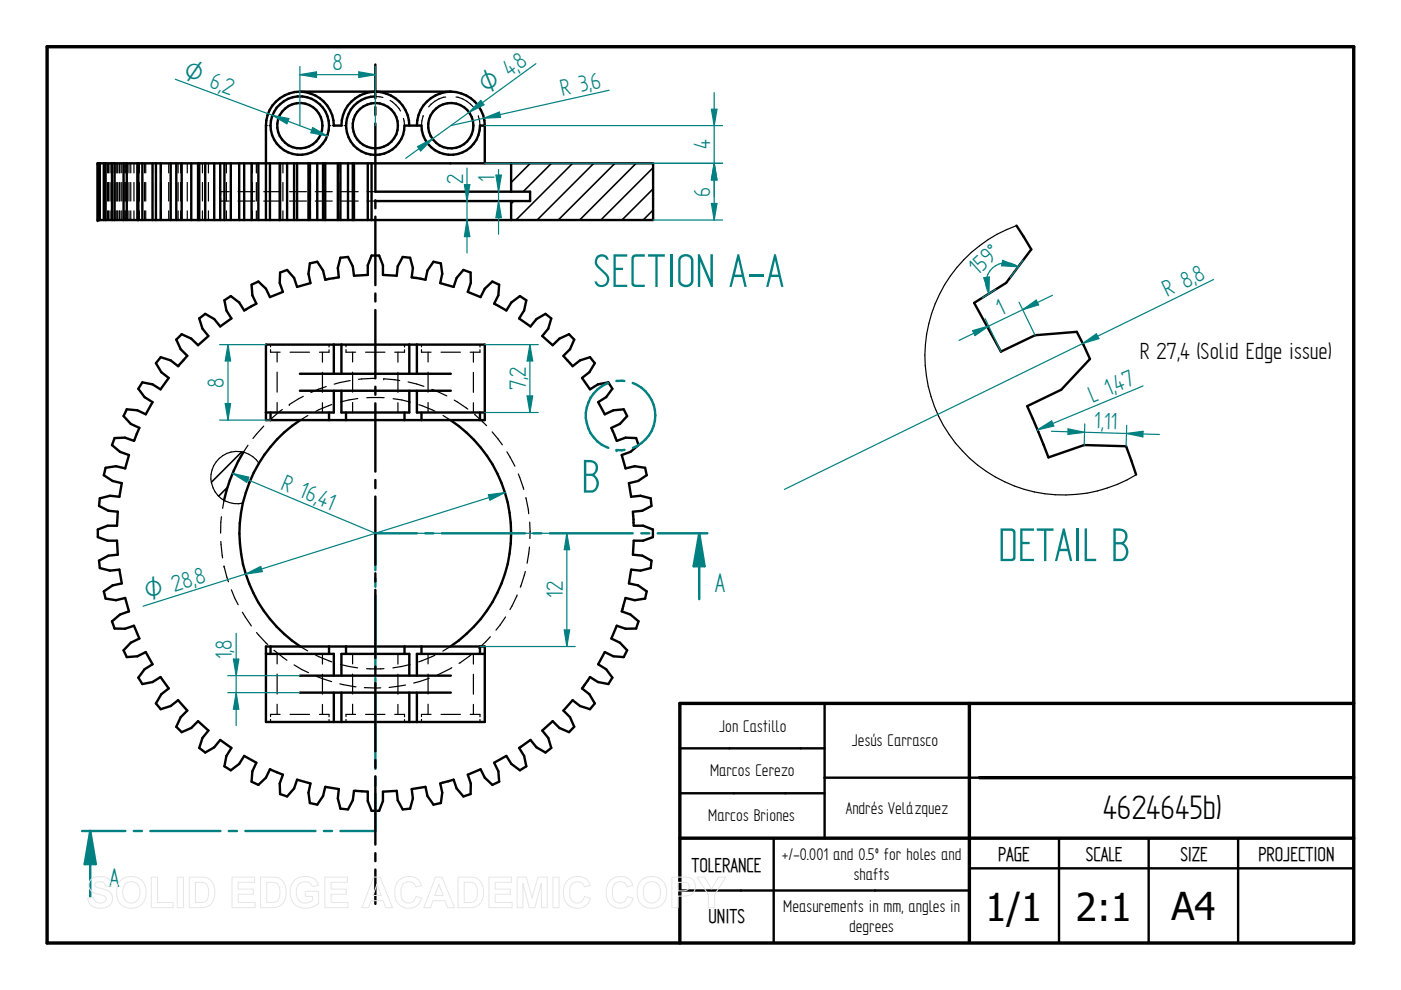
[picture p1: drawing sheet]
<svg xmlns="http://www.w3.org/2000/svg" width="297mm" height="210mm" viewBox="0 0 297 210" stroke-linecap="round" stroke-linejoin="round" font-family="sans-serif">
<path d="M10 9.9h277v190h-277zM205.5 149.1v50.5M287 149.1h-142.9v50.8M144.1 177.7h142.9M207.6 164.9h79.4" fill="none" stroke="#000" stroke-width=".72"/>
<g fill="none" stroke="#000" stroke-width=".51">
<path d="M93.3 60l.5-2-.3-2.2-1.6-.3-1.3 1.9-.4 1.9-2.9-.5 .2-2-.6-2.1-1.5-.2-1.1 2-.2 2-2.9-.2v-2l-.8-2.1h-1.6l-.8 2.1v2l-2.9 .2-.3-2-1-2-1.6 .2-.6 2.1 .2 2-2.8 .5-.5-1.9-1.2-1.9-1.6 .3-.3 2.2 .4 2-2.8 .8-.6-1.9-1.5-1.7-1.5 .6-.1 2.2 .7 1.9-2.8 1.1-.8-1.8-1.6-1.5-1.5 .7 .2 2.2 .9 1.8-2.4 1.3-.2 .1-1.1-1.7-1.8-1.3-1.3 .9 .4 2.1 1.1 1.7-2.4 1.7-1.3-1.6-1.9-1.1-1.3 1 .7 2.2 1.3 1.5M44.2 71.2l-2.2 2-1.4-1.4-2.1-.9-1.1 1.1 .9 2 1.4 1.4-1.9 2.2-1.6-1.2-2.1-.7-1 1.3 1.1 1.9 1.6 1.2-1.8 2.5-1.7-1.1-2.1-.4-.9 1.3 1.3 1.8 1.7 1.1-1.4 2.5-1.8-.8-2.2-.2-.7 1.4 1.5 1.7 1.8 .8-1.1 2.8-1.9-.7-2.2 .1-.6 1.5 1.7 1.4 1.9 .7-.8 2.8-1.9-.5-2.2 .4-.4 1.6 1.9 1.2 1.9 .4-.5 2.9-2-.2-2.1 .6-.2 1.6 2 1 2 .2-.2 3h-2l-2.1 .8v1.6l2.1 .7h2l.2 3-2 .2-2 1.1 .2 1.5 2.1 .6 2-.2 .5 2.9-1.9 .4-1.9 1.3 .4 1.5 2.2 .4 1.9-.5 .8 2.8-1.9 .7-1.7 1.4 .6 1.6h2.2l1.9-.6 1.1 2.7-1.8 .9-1.5 1.6 .7 1.4 2.2-.2 1.8-.8 1.4 2.5-1.7 1.1-1.3 1.8 .9 1.3 2.1-.4 1.7-1 1.8 2.4-1.6 1.2-1.1 1.9 1 1.3 2.1-.7 1.6-1.2 1.9 2.2-1.4 1.4-.9 2 1.1 1.1 2.1-.9 1.4-1.4 2.2 2-1.3 1.6-.7 2.1 1.3 1 1.9-1.1 1.3-1.6 2.4 1.7-1.1 1.7-.4 2.2 1.3 .8 1.8-1.3 1.1-1.7 2.6 1.4-.9 1.8-.2 2.2 1.5 .7 1.6-1.5 .8-1.8 2.8 1.2-.7 1.8 .1 2.3 1.5 .5 1.5-1.7 .6-1.9 2.8 .8-.4 2 .3 2.2 1.6 .3 1.2-1.8 .5-2 2.8 .5-.2 2 .6 2.2 1.6 .1 1-1.9 .3-2 2.9 .2v1.9l.8 2.1h1.6l.8-2.1v-1.9l2.9-.2 .2 2 1.1 1.9 1.5-.2 .6-2.1-.2-2 2.9-.5 .4 2 1.3 1.8 1.6-.3 .3-2.2-.5-2 2.9-.8 .6 1.9 1.5 1.7 1.5-.5v-2.3l-.6-1.8 2.7-1.2 .9 1.8 1.6 1.5 1.4-.7-.1-2.2-.9-1.8 2.6-1.4 1 1.7 1.8 1.3 1.4-.8-.5-2.2-1-1.7 2.4-1.7 1.2 1.6 2 1.1 1.2-1-.7-2.1-1.2-1.6 2.2-2 1.4 1.4 2 .9 1.1-1.1-.8-2-1.4-1.4 1.9-2.2 1.6 1.2 2.1 .7 1-1.3-1.1-1.9-1.6-1.2 1.7-2.4 1.7 1 2.2 .4 .8-1.3-1.3-1.8-1.7-1.1 1.4-2.5 1.8 .8 2.2 .2 .8-1.4-1.6-1.6-1.8-.9 1.2-2.7 1.8 .6h2.3l.5-1.6-1.7-1.4-1.9-.7 .3-1 .5-1.8 2 .5 2.2-.4 .3-1.5-1.8-1.3-2-.4 .5-2.9 2 .2 2.2-.6 .1-1.5-1.9-1.1-2-.2 .2-3h2l2-.7v-1.6l-2-.8h-2l-.2-3 2-.2 1.9-1-.1-1.6-2.2-.6-2 .2-.5-2.9 2-.4 1.8-1.2-.3-1.6-2.2-.4-2 .5-.8-2.8 1.9-.7 1.7-1.4-.5-1.5-2.3-.1-1.8 .7-1.2-2.7 1.8-.9 1.6-1.7-.8-1.4-2.2 .2-1.8 .8-1.4-2.5 1.7-1.1 1.3-1.8-.8-1.3-2.2 .4-1.7 1.1-1.7-2.5 1.6-1.2 1.1-1.9-1-1.3-2.1 .7-1.6 1.2-1.9-2.1M56.4 73.1h46.4v16h-46.4zM63.6 79.2h32M70.8 73.1v6.1M72.4 73.1v6.1M86.8 73.1v6.1M88.4 73.1v6.1M93.3 60l2.9 .8 .6-1.9 1.5-1.7 1.5 .6v2.2l-.6 1.9 2.7 1.1 .9-1.8 1.6-1.5 1.4 .7-.1 2.2-.9 1.8 2.6 1.4 1-1.7 1.8-1.3 1.4 .9-.5 2.1-1 1.7 2.4 1.7 1.2-1.6 2-1.1 1.2 1-.7 2.2-1.2 1.5 2.2 2 1.4-1.4 2-.9 1.1 1.1-.8 2-1.4 1.4M51.6 95.9a33.9 33.9 0 0 0-4.1 10.2M57.4 87.5v1.6M63.6 82.8h32"/>
<path d="M63.7 89.1a28.8 28.8 0 0 0 0 48M69.8 87.5v1.6M70.8 82.8v4.7h-14.4M72.4 82.8v4.7h14.4v-4.7M73.4 87.5v1.6M85.8 87.5v1.6M88.4 82.8v4.7h14.4M89.4 87.5v1.6M95.5 89.1a28.8 28.8 0 0 1 0 48M101.8 87.5v1.6M56.4 137.1h46.4v16h-46.4zM56.4 138.6h14.4v4.7"/>
<path d="M57.4 137.1v1.5M69.8 137.1v1.5M73.4 137.1v1.5M85.8 137.1v1.5M89.4 137.1v1.5M101.8 137.1v1.5M102.8 138.6h-14.4v4.7M63.6 146.9h32M63.6 143.3h32M70.8 146.9v6.2M72.4 143.3v-4.7h14.4v4.7M72.4 146.9v6.2"/>
<path d="M86.8 146.9v6.2M88.4 146.9v6.2M144.1 158.7h30.7M174.8 149.1v28.6M144.1 168.2h30.7M164 177.7v22.2M207.6 164.9h-32.8M224.5 177.7v22.2M243.5 177.7v22.2M262.5 177.7v22.2M144.1 188.8h61.4M205.5 184.1h81.5"/>
</g>
<path d="M51.3 95.8l-6.5 6.4M48.3 103.3l-1.9 1.9" fill="none" stroke="#000" stroke-width=".34"/>
<g fill="none" stroke="#000" stroke-width=".25">
<path d="M57.4 74.1v.6h2M57.4 73.1v.4M58.8 74.7v2.1M58.8 78.9v4.2M61.5 74.7h4.1M68.4 74.7v2.1M68.4 79v4.2M69.8 74.2v.5h-2.1M69.8 73.1v.5M73.4 74.1v.6h2M73.4 73.1v.4M74.8 74.7v2.1"/>
<path d="M74.8 78.9v4.2M77.5 74.7h4.1M84.4 74.7v2.1M84.4 79v4.2M85.8 74.2v.5h-2.1M85.8 73.1v.5M89.4 74.1v.6h2M89.4 73.1v.4M90.8 74.7v2.1M90.8 78.9v4.2M93.5 74.7h4.1M100.4 74.7v2.1"/>
<path d="M100.4 79v4.2M101.8 74.2v.5h-2.1M101.8 73.1v.5M52.6 94.4l-1 1.5M54.9 98.2a5.6 5.6 0 0 0-9.8 1 5.6 5.6 0 0 0 6.4 7.5M55.9 90.3l-2.3 2.7M58.8 85.3v2.2M59.9 86.8l-2.7 2.3M61.3 85.8h.1M64.3 84l-3 1.8M65.3 88.1l-1.6 1M68.4 85.4v2.1"/>
<path d="M69.2 82l-3.3 1.2M70.4 85.8l-3.4 1.4M74.2 80.7l-3.3 .7M74.8 85.3v2.2M75.9 84.5l-3.7 .7M79.5 80.3l-3.5 .1M81.4 80.3h.1M81.4 80.3l3.3 .4M81.4 84.3h-3.6M83.4 84.5l3.6 .8M84.4 85.4v2.1M86.5 81l3.4 .9"/>
<path d="M88.8 85.8l3.4 1.4M90.8 85.3v2.2M91.6 82.6l3.1 1.3M93.9 88.1l1.6 1M96.3 84.8l2.9 1.9M100.4 85.4v2.1M100.6 87.9l2.6 2.4M104.3 91.6l2.2 2.7M107.5 95.8l1.7 3M46.8 114.8l.4 3.5M46.9 109.6l-.1 3.4M47.5 106.1l-.3 1.7"/>
<path d="M109.9 100.5l1.1 3.3M111.5 105.5l.6 3.4M112.3 116l-.5 3.4M112.3 110.7v3.5M47.5 120h.1M47.5 120.1l.9 3.3M49.1 125.1l1.4 3.1M51.4 129.8l1.9 2.9M54.4 134.1l2.4 2.6M58.1 137.9l2.7 2.1M58.8 138.6v2.2M63.7 137.1l1.5 .9"/>
<path d="M66.9 138.9l3.5 1.4M68.4 138.6v2.2M74.8 138.6v2.2M84.4 138.6v2.2M90.8 138.6v2.2M92.2 138.9l-3.4 1.4M95.5 137.1l-1.6 .9M100.2 138.6l-2.9 2M100.4 138.6v2.2M104 135l-2.5 2.5M107.2 130.8l-2 2.8M109.6 126.2l-1.5 3"/>
<path d="M111.4 121.2l-1.1 3.3M57.4 152.5v.6M58.8 142.9v4.3M58.8 149.3v2.2M59.4 151.5h-2v.4M61.5 151.5h4.1M62.4 141l3 1.6M67.1 143.4l3.2 1.1M67.7 151.5h2.1v.5M68.4 143v4.2M68.4 149.4v2.1M69.8 152.6v.5"/>
<path d="M72 145l3.5 .6M72.2 140.9l3.6 .7M73.4 152.5v.6M74.8 142.9v4.3M74.8 149.3v2.2M75.4 151.5h-2v.4M77.3 145.8h3.4M77.5 151.5h4.1M81.4 141.8h-3.7M83.7 151.5h2.1v.5M84.4 143v4.2M84.4 149.4v2.1"/>
<path d="M85.8 152.6v.5M86 145.2l-3.5 .6M86.9 140.9l-3.6 .7M89.4 152.5v.6M90.8 142.9v4.3M90.8 149.3v2.2M91 143.8l-3.3 1M91.4 151.5h-2v.4M93.5 151.5h4.1M95.8 141.6l-3.1 1.5M99.7 151.5h2.1v.5M100.4 143v4.2"/>
<path d="M100.4 149.4v2.1M101.8 152.6v.5"/>
</g>
<g fill="none" stroke="#008080" stroke-width=".51">
<path d="M88.4 113.1h-8.8v7.8M90.2 113.1h1.7M93.7 113.1h17.6M113.1 113.1h1.7M116.6 113.1h17.6M136 113.1h1.7M139.4 113.1h8.8v13.9M79.6 122.7v1.7M79.6 126.2v15.7M79.6 143.8v1.7M79.6 147.2v15.8M19.1 176.2h7.5"/>
<path d="M28.4 176.2h1.7M31.9 176.2h14.8M48.5 176.2h1.7M52 176.2h14.9M68.7 176.2h1.7M79.6 164.8v1.7M79.6 168.3v7.9h-7.4"/>
</g>
<path d="M148.2 113.1l1.2 7h-2.3z" fill="#008080"/>
<path d="M148.2 113.1l1.2 7h-2.3zM19.1 176.2v14" fill="none" stroke="#008080" stroke-width=".51"/>
<path d="M19.1 176.2l1.2 7h-2.4z" fill="#008080"/>
<path d="M148.2 113.1h1.8M17.4 176.2h1.7M19.1 176.2l1.2 7h-2.4z" fill="none" stroke="#008080" stroke-width=".51"/>
<path d="M112.4 34.6l-4 4.1M116.9 34.6l-6 6M121.4 34.6l-12 12.1M125.9 34.6l-12 12.1M130.4 34.6l-12 12.1M134.9 34.6l-12 12.1M138.5 35.6l-11.1 11.1M108.9 42.6l-.5 .6M138.5 40l-6.6 6.7M138.5 44.5l-2.1 2.2" fill="none" stroke="#000" stroke-width=".34"/>
<g fill="none" stroke="#000" stroke-width=".51">
<path d="M63.6 19.4a7.2 7.2 0 0 1 7.2 7.2h1.6a7.2 7.2 0 0 1 7.2-7.2 7.2 7.2 0 0 1 7.2 7.2M63.6 19.4a7.2 7.2 0 0 0-7.2 7.2v20.1M63.6 19.4h32M79.6 13.7v7.2M95.6 19.4a7.2 7.2 0 0 1 7.2 7.2M95.6 19.4a7.2 7.2 0 0 0-7.2 7.2M20.7 34.6v12.1M21 34.6v12.1M21.2 34.6v12.1M22 34.6v12.1M22.4 34.6v12.1M23.7 34.6v12.1"/>
<path d="M24.3 34.6v12.1M26.2 34.6v12.1M26.9 34.6v12.1M29.1 34.6v12.1M29.3 34.6v12.1M30.2 34.6v12.1M32.3 34.6v12.1M33.1 34.6v12.1M34.1 34.6v12.1M36.2 34.6v12.1M37.4 34.6v12.1M38.5 34.6v12.1"/>
<path d="M40.6 34.6v12.1M42 34.6v12.1M42.2 34.6v12.1M43.5 34.6v12.1M45.4 34.6v12.1M46.7 34.6v12.1M47.6 34.6v12.1M48.9 34.6v12.1M50.7 34.6v12.1M51.8 34.6v12.1M53.3 34.6v12.1h3.9M54.8 34.6v12.1"/>
<path d="M57.2 34.6v12.1M59.3 34.6v12.1M59.4 34.6v12.1M60.9 34.6v12.1M62.4 34.6v12.1M63 34.6v12.1M65.4 34.6v12.1h3.6M65.7 34.6v12.1M67.3 34.6v12.1M68.5 34.6v12.1M69 34.6v12.1M71.6 34.6v12.1"/>
<path d="M72.2 34.6v12.1M73.8 34.6v12.1M74.8 34.6v12.1M75.1 34.6v12.1M78 34.6v12.1M78.8 34.6v12.1M79.6 20.4a6.2 6.2 0 0 0-6.2 6.2 6.2 6.2 0 0 0 6.2 6.2 6.2 6.2 0 0 0 6.2-6.2h3.6a6.2 6.2 0 0 0 6.2 6.2 6.2 6.2 0 0 0 6.2-6.2h1M79.6 26.2v14.4h32.8v2h-32.8M79.6 22.7v1.7M102.8 26.6v8M108.4 34.6v6M26.2 46.7h-5.5v-12.1h117.8v12.1h-63.4"/>
<path d="M26.2 46.7h2.9M29.1 46.7h.2M29.3 46.7h3M32.3 46.7h.8M33.1 46.7h3.1M36.2 46.7h1.2M37.4 46.7h3.2M40.6 46.7h1.6M42.2 46.7h3.2M45.4 46.7h2.2M47.6 46.7h3.1M50.7 46.7h2.6"/>
<path d="M57.2 46.7h2.1M59.3 46.7h3.7M63 46.7h2.4M69 46.7h2.6M71.6 46.7h3.5M79.6 42.5v1.7M79.6 45.9v14.6M108.4 42.6v4.1M79.6 62.2v1.7M79.6 65.7v14.5M79.6 82v1.7M79.6 85.5v14.5"/>
<path d="M79.6 101.8v1.7M79.6 105.3v14.5M79.6 121.5v1.8M79.6 125.1v14.4M79.6 141.3v1.7M79.6 144.8v14.5M79.6 161.1v1.7M79.6 164.6v14.5M79.6 180.9v1.7M79.6 184.4v7.2"/>
<circle cx="63.6" cy="26.6" r="4.8"/>
<circle cx="63.6" cy="26.6" r="6.2"/>
<circle cx="79.6" cy="26.6" r="4.8"/>
<circle cx="95.6" cy="26.6" r="4.8"/>
</g>
<g fill="none" stroke="#000" stroke-width=".25">
<path d="M22.8 34.6v2.1M22.8 38.7v3.9M23 34.6v2.1M23 38.7v3.9M23.3 34.6v2.1M23.3 38.7v3.9M23.9 34.6v2.1M23.9 38.7v3.9M24.6 34.6v2.1M24.6 38.7v3.9M24.8 34.6v2.1M24.8 38.7v3.9"/>
<path d="M25 34.6v2.1M25 38.7v3.9M25.3 34.6v2.1M25.3 38.7v3.9M25.4 34.6v2.1M25.4 38.7v3.9M25.8 34.6v2.1M25.8 38.7v3.9M26.5 34.6v2.1M26.5 38.7v3.9M27.3 34.6v2.1M27.3 38.7v3.9"/>
<path d="M27.7 34.6v2.1M27.7 38.7v3.9M28.4 34.6v2.1M28.4 38.7v3.9M29.5 34.6v2.1M29.5 38.7v3.9M30.6 34.6v2.1M30.6 38.7v3.9M30.9 34.6v2.1M30.9 38.7v3.9M32.3 34.6v2.1M32.3 38.7v3.9"/>
<path d="M34 34.6v2.1M34 38.7v3.9M34.2 34.6v2.1M34.2 38.7v3.9M35.8 34.6v2.1M35.8 38.7v3.9M37.8 34.6v2.1M37.8 38.7v3.9M38.3 34.6v2.1M38.3 38.7v3.9M39.7 34.6v2.1M39.7 38.7v3.9"/>
<path d="M42.9 34.6v2.1M42.9 38.7v3.9M44.2 34.6v2.1M44.2 38.7v3.9M48 34.6v2.1M48 38.7v3.9M49.1 34.6v2.1M49.1 38.7v3.9M50.8 34.6v2M50.8 38.7v1.9M53.5 34.6v2.1M53.5 38.7v3.9"/>
<path d="M54.4 34.6v2.1M54.4 38.7v3.9M56.4 26.6h.3M57.1 26.6h.3M60 34.6v2.1M60 38.7v3.9M65.8 34.6v2.1M65.8 38.7v3.9M69.8 26.6h.3M70.4 26.6h.4M71.8 34.6v2.1M71.8 38.7v3.9"/>
<path d="M72.4 26.6h.3M73 26.6h.4M79.6 20.4l1.6 .3M82.7 21.3a6.4 6.4 0 0 1 2.2 2.2M85.6 25.1l.2 1.5M89.7 24.5l-.3 2.1M94.5 20.6a5.5 5.5 0 0 0-3.6 2M96.7 20.6a5.6 5.6 0 0 1 3.6 2M101.4 24.6l.4 2M138.4 34.6v2.1M138.4 38.7v3.9M22.8 44.7v2"/>
<path d="M23 44.7v2M23.3 44.7v2M23.9 44.7v2M24.6 44.7v2M24.8 44.7v2M25 44.7v2M25.3 44.7v2M25.4 44.7v2M25.8 44.7v2M26.5 44.7v2M27.3 44.7v2M27.7 44.7v2"/>
<path d="M28.4 44.7v2M29.5 44.7v2M30.6 44.7v2M30.9 44.7v2M32.3 44.7v2M34 44.7v2M34.2 44.7v2M35.8 44.7v2M37.8 44.7v2M38.3 44.7v2M39.7 44.7v2M42.9 44.7v2"/>
<path d="M44.2 44.7v2M46.8 42v.6h1.8M48 44.7v2M48.6 40.6h-1.8v.7M49.1 44.7v2M50.5 40.6h3.6M50.5 42.6h3.6M50.8 42.6v1.3M50.8 45.3v1.4M53.5 44.7v2M54.4 44.7v2M55.9 40.6h3.6"/>
<path d="M55.9 42.6h3.6M60 44.7v2M61.4 40.6h3.6M61.4 42.6h3.6M65.8 44.7v2M66.8 40.6h3.6M66.8 42.6h3.6M71.8 44.7v2M72.3 40.6h3.6M72.3 42.6h3.6M77.8 40.6h1.8M77.8 42.6h1.8"/>
<path d="M138.4 44.7v2"/>
</g>
<g fill="#000">
<circle cx="20.7" cy="34.6" r=".25"/>
<circle cx="20.7" cy="46.7" r=".25"/>
</g>
<path d="M138.5 34.6h14.7M138.5 46.7h14.7M150.8 43.1h1.2l-.6 3.6z" fill="none" stroke="#008080" stroke-width=".25"/>
<path d="M150.8 43.1h1.2l-.6 3.6z" fill="#008080"/>
<path d="M151.4 34.6l.6 3.5h-1.2z" fill="none" stroke="#008080" stroke-width=".25"/>
<path d="M151.4 34.6l.6 3.5h-1.2z" fill="#008080"/>
<path d="M102.8 34.6h50.4M102.8 26.6h50.4M151.4 34.6v12.1M151.4 34.6l.6 3.5h-1.2z" fill="none" stroke="#008080" stroke-width=".25"/>
<path d="M151.4 34.6l.6 3.5h-1.2z" fill="#008080"/>
<path d="M150.8 23.2h1.2l-.6 3.4z" fill="none" stroke="#008080" stroke-width=".25"/>
<path d="M150.8 23.2h1.2l-.6 3.4z" fill="#008080"/>
<path d="M129.2 19.1l-33.6 7.5M151.4 19.6v22.1M102.6 25.1l3.3-1.4 .2 1.2z" fill="none" stroke="#008080" stroke-width=".25"/>
<path d="M102.6 25.1l3.3-1.4 .2 1.2z" fill="#008080"/>
<path d="M113.6 13.5l-27.6 20.1M88.5 31.1l3.2-1.6-2.5 2.5z" fill="none" stroke="#008080" stroke-width=".25"/>
<path d="M88.5 31.1l3.2-1.6-2.5 2.5z" fill="#008080"/>
<path d="M101.9 21.3l.7 .9-3.2 1.6z" fill="none" stroke="#008080" stroke-width=".25"/>
<path d="M101.9 21.3l.7 .9-3.2 1.6z" fill="#008080"/>
<path d="M37.2 16.8l32.2 12M66.3 27.1l3.1 1.7-3.5-.6z" fill="none" stroke="#008080" stroke-width=".25"/>
<path d="M66.3 27.1l3.1 1.7-3.5-.6z" fill="#008080"/>
<path d="M57.8 24.5l3.5 .6-.5 1.1z" fill="none" stroke="#008080" stroke-width=".25"/>
<path d="M57.8 24.5l3.5 .6-.5 1.1z" fill="#008080"/>
<path d="M63.6 15.8l3.5-.6v1.2zM63.6 14.1v12.5M79.6 14.1v12.5" fill="none" stroke="#008080" stroke-width=".25"/>
<path d="M63.6 15.8l3.5-.6v1.2z" fill="#008080"/>
<path d="M76.1 15.2l3.5 .6-3.5 .6z" fill="none" stroke="#008080" stroke-width=".25"/>
<path d="M76.1 15.2l3.5 .6-3.5 .6z" fill="#008080"/>
<path d="M63.6 15.8h16M105.7 42.6l.6 3.5h-1.1z" fill="none" stroke="#008080" stroke-width=".25"/>
<path d="M105.7 42.6l.6 3.5h-1.1z" fill="#008080"/>
<path d="M105.2 37.1h1.1l-.6 3.5z" fill="none" stroke="#008080" stroke-width=".25"/>
<path d="M105.2 37.1h1.1l-.6 3.5z" fill="#008080"/>
<path d="M105.7 35.9v13.8M107.1 104.4l-76.8 24.1M52.1 121.7l3.2-1.6 .3 1.1z" fill="none" stroke="#008080" stroke-width=".25"/>
<path d="M52.1 121.7l3.2-1.6 .3 1.1z" fill="#008080"/>
<path d="M103.5 104.9l3.6-.5-3.2 1.6z" fill="none" stroke="#008080" stroke-width=".25"/>
<path d="M103.5 104.9l3.6-.5-3.2 1.6z" fill="#008080"/>
<path d="M102.8 73.1h11.3M112.3 73.1l.6 3.4h-1.1zM102.8 87.5h11.3" fill="none" stroke="#008080" stroke-width=".25"/>
<path d="M112.3 73.1l.6 3.4h-1.1z" fill="#008080"/>
<path d="M111.8 83.9h1.1l-.6 3.6z" fill="none" stroke="#008080" stroke-width=".25"/>
<path d="M111.8 83.9h1.1l-.6 3.6z" fill="#008080"/>
<path d="M46.6 73.1h9.8M112.3 73.1v14.4M46.6 89.1h10.8M47.7 85.6h1.2l-.6 3.5z" fill="none" stroke="#008080" stroke-width=".25"/>
<path d="M47.7 85.6h1.2l-.6 3.5z" fill="#008080"/>
<path d="M48.3 73.1l.6 3.4h-1.2z" fill="none" stroke="#008080" stroke-width=".25"/>
<path d="M48.3 73.1l.6 3.4h-1.2z" fill="#008080"/>
<path d="M48.3 73.1v16M49.3 100.4l30.3 12.7M49.3 100.4l3.4 .8-.4 1.1z" fill="none" stroke="#008080" stroke-width=".25"/>
<path d="M49.3 100.4l3.4 .8-.4 1.1z" fill="#008080"/>
<path d="M99 46.7l.6 3.5h-1.1z" fill="none" stroke="#008080" stroke-width=".25"/>
<path d="M99 46.7l.6 3.5h-1.1z" fill="#008080"/>
<path d="M98.5 39.2h1.1l-.6 3.4z" fill="none" stroke="#008080" stroke-width=".25"/>
<path d="M98.5 39.2h1.1l-.6 3.4z" fill="#008080"/>
<path d="M99 35.6v18M49.5 139.7h1.1l-.5 3.6zM48.3 143.3h15.3M48.3 146.9h15.3" fill="none" stroke="#008080" stroke-width=".25"/>
<path d="M49.5 139.7h1.1l-.5 3.6z" fill="#008080"/>
<path d="M50.1 146.9l.5 3.5h-1.1z" fill="none" stroke="#008080" stroke-width=".25"/>
<path d="M50.1 146.9l.5 3.5h-1.1z" fill="#008080"/>
<path d="M79.6 113.1h42.4M50.1 134.3v19.5M101.8 137.1h20.2M119.6 133.6h1.2l-.6 3.5z" fill="none" stroke="#008080" stroke-width=".25"/>
<path d="M119.6 133.6h1.2l-.6 3.5z" fill="#008080"/>
<path d="M120.2 113.1l.6 3.4h-1.2z" fill="none" stroke="#008080" stroke-width=".25"/>
<path d="M120.2 113.1l.6 3.4h-1.2z" fill="#008080"/>
<path d="M120.2 113.1v24" fill="none" stroke="#008080" stroke-width=".25"/>
<path d="M132.4 95.4h-1.7M138.9 88.1a7.4 7.4 0 0 1-4.7 6.9" fill="none" stroke="#008080" stroke-width=".51"/>
<circle cx="130.7" cy="95.4" r=".25" fill="#008080"/>
<path d="M128.9 81.2a7.3 7.3 0 0 0-4.7 6.9 7.3 7.3 0 0 0 4.8 6.9M130.7 80.8h1.7M134.2 81.2a7.4 7.4 0 0 1 4.7 6.9" fill="none" stroke="#008080" stroke-width=".51"/>
<path d="M215.5 47.8l3.1 5.1-5.3 7.1-6.8 4.2 5.7 10.3 7.3-3.4 8.8-.7 2.8 5.7-6.1 6.5-7.2 3.5M217.8 86.1l4.5 10.9 7.6-2.6 8.9 .2 2.1 6" fill="none" stroke="#000" stroke-width=".51"/>
<path d="M215.5 47.8a29.4 29.4 0 0 0-16.5 40.5 29.4 29.4 0 0 0 41.9 12.4" fill="none" stroke="#000" stroke-width=".25"/>
<path d="M257.3 59.3l-91 44.5M229.6 72.8l2.8-2 .6 1z" fill="none" stroke="#008080" stroke-width=".25"/>
<path d="M229.6 72.8l2.8-2 .6 1z" fill="#008080"/>
<path d="M220 91.1l3-1.9 .4 1.1zM242.4 81.8l-22.4 9.3" fill="none" stroke="#008080" stroke-width=".25"/>
<path d="M220 91.1l3-1.9 .4 1.1z" fill="#008080"/>
<path d="M212.6 55.2l3.3 1.4-3.6-.3zM216.9 55.2l-2.7 3.6M211.2 61.3l-3 1.9" fill="none" stroke="#008080" stroke-width=".25"/>
<path d="M212.6 55.2l3.3 1.4-3.6-.3z" fill="#008080"/>
<path d="M208.6 58.9l1.2-.2-.1 3.6z" fill="none" stroke="#008080" stroke-width=".25"/>
<path d="M208.6 58.9l1.2-.2-.1 3.6z" fill="#008080"/>
<path d="M215.9 56.6a4.3 4.3 0 0 0-5.5 .3 4.3 4.3 0 0 0-.7 5.4M208.9 67.6l3.3 6.9M216.1 64.1l3.4 7M216.8 65.7l2.9-2.1 .5 1z" fill="none" stroke="#008080" stroke-width=".25"/>
<path d="M216.8 65.7l2.9-2.1 .5 1z" fill="#008080"/>
<path d="M206.2 70.1l3.4-1-2.9 2.1z" fill="none" stroke="#008080" stroke-width=".25"/>
<path d="M206.2 70.1l3.4-1-2.9 2.1z" fill="#008080"/>
<path d="M223.1 62.6l-19.8 9.6M230 89.9l-.1 4.5M238.8 91.9l3.6-.5-.1 1.2zM238.9 90.2l-.1 4.4" fill="none" stroke="#008080" stroke-width=".25"/>
<path d="M238.8 91.9l3.6-.5-.1 1.2z" fill="#008080"/>
<path d="M226.4 90.9l3.6 .8-3.6 .4z" fill="none" stroke="#008080" stroke-width=".25"/>
<path d="M226.4 90.9l3.6 .8-3.6 .4z" fill="#008080"/>
<path d="M222.9 91.4l22.9 .7" fill="none" stroke="#008080" stroke-width=".25"/>
<g fill="none" stroke="#e6e6e6" stroke-width=".21">
<path d="M19.3 186.5a3.1 3.1 0 0 1 4 .2l.4 1.1-1.3 .1a1.28 1.28 0 0 0-1-1 1.28 1.28 0 0 0-1.3 .5v.4a5.6 5.6 0 0 0 2.5 .9 1.98 1.98 0 0 1 1.2 2.4 1.98 1.98 0 0 1-2.2 1.5 2.48 2.48 0 0 1-3-2.2l1.2-.2a1.44 1.44 0 0 0 1.3 1.3 1.44 1.44 0 0 0 1.5-.9 1.18 1.18 0 0 0-1.4-.9 2.36 2.36 0 0 1-2.4-2l.1-.7zM25.8 186.5a3.3 3.3 0 0 1 3.9-.1 3.3 3.3 0 0 1 1.2 3.8 3.2 3.2 0 0 1-3.8 2.3 3.2 3.2 0 0 1-2.4-3.8 3 3 0 0 1 1.1-2.2zM26.5 187.5a1.87 1.87 0 0 1 2.2-.4 1.87 1.87 0 0 1 1 2.1 1.87 1.87 0 0 1-1.8 2.3 1.87 1.87 0 0 1-1.9-2.3l.1-.8zM32.1 186h1.3v5.3h3.3v1.1h-4.6zM37.6 186h1.3v6.4h-1.3zM40.1 186h2.4a2.79 2.79 0 0 1 3 3.3 2.79 2.79 0 0 1-2.9 3.1h-2.5zM41.4 187.1a2.64 2.64 0 0 1 2.5 .5 3.3 3.3 0 0 1-.3 3.5l-.8 .2h-1.4zM49.2 186h4.8v1.1h-3.5v1.4h3.2v1.1h-3.2v1.7h3.6v1.1h-4.9zM55.2 186h2.4a2.79 2.79 0 0 1 3.1 3.3 2.79 2.79 0 0 1-3 3.1h-2.5zM56.6 187.1a2.64 2.64 0 0 1 2.4 .5 3.3 3.3 0 0 1-.3 3.5l-.8 .2h-1.3zM62.3 186.8a3.6 3.6 0 0 1 4.6-.2l.6 1.1-1.3 .3a1.8 1.8 0 0 0-2.2-1 1.8 1.8 0 0 0-1.2 2.1 2.01 2.01 0 0 0 1.1 2.2 2.01 2.01 0 0 0 2.3-.4v-.8h-1.5v-1.1h2.9v2.6a3.8 3.8 0 0 1-5.5-.3 4 4 0 0 1 .2-4.5zM68.9 186h4.8v1.1h-3.5v1.4h3.2v1.1h-3.2v1.7h3.6v1.1h-4.9z"/>
<path d="M79.2 186h1.4l2.6 6.4h-1.4l-.6-1.4h-2.5l-.6 1.4h-1.4zM79.9 187.5l.9 2.4h-1.7zM84.5 186.7a2.87 2.87 0 0 1 4.9 1l-1.3 .3a1.6 1.6 0 0 0-1.8-1 1.6 1.6 0 0 0-1.3 1.7 2.19 2.19 0 0 0 1.3 2.7 1.55 1.55 0 0 0 1.9-1.3l1.2 .4a2.93 2.93 0 0 1-3.4 2 2.93 2.93 0 0 1-2.3-3.3v-.6a3.2 3.2 0 0 1 .8-1.9zM92.3 186h1.4l2.6 6.4h-1.4l-.5-1.4h-2.6l-.5 1.4h-1.4zM93 187.5l.9 2.4h-1.7zM97.1 186h2.4a2.79 2.79 0 0 1 3 3.3 2.79 2.79 0 0 1-2.9 3.1h-2.5zM98.4 187.1a2.64 2.64 0 0 1 2.4 .5 3.3 3.3 0 0 1-.2 3.5l-.9 .2h-1.3zM103.7 186h4.8v1.1h-3.5v1.4h3.2v1.1h-3.2v1.7h3.6v1.1h-4.9zM109.6 186h2l1.2 4.4 1.2-4.4h2v6.4h-1.2v-5.1l-1.4 5.1h-1.2l-1.3-5.1v5.1h-1.3zM117.2 186h1.3v6.4h-1.3zM120.3 186.7a2.87 2.87 0 0 1 4.8 1l-1.2 .3a1.6 1.6 0 0 0-1.9-1 1.6 1.6 0 0 0-1.2 1.7 2.19 2.19 0 0 0 1.3 2.7 1.55 1.55 0 0 0 1.8-1.3l1.3 .4a2.93 2.93 0 0 1-3.5 2 2.93 2.93 0 0 1-2.2-3.3v-.6a3.2 3.2 0 0 1 .8-1.9zM129.3 186.7a2.87 2.87 0 0 1 4.9 1l-1.2 .3a1.6 1.6 0 0 0-1.9-1 1.6 1.6 0 0 0-1.3 1.7 2.19 2.19 0 0 0 1.3 2.7 1.55 1.55 0 0 0 1.9-1.3l1.2 .4a2.93 2.93 0 0 1-3.4 2 2.93 2.93 0 0 1-2.3-3.3l.1-.6a3.2 3.2 0 0 1 .7-1.9z"/>
<path d="M136.2 186.5a3.3 3.3 0 0 1 3.9-.1 3.3 3.3 0 0 1 1.1 3.8 3.2 3.2 0 0 1-3.7 2.3 3.2 3.2 0 0 1-2.4-3.8 3 3 0 0 1 1.1-2.2zM136.9 187.5a1.87 1.87 0 0 1 2.2-.4 1.87 1.87 0 0 1 .9 2.1 1.87 1.87 0 0 1-1.8 2.3 1.87 1.87 0 0 1-1.8-2.3l.1-.8zM142.4 186h2.1a2.5 2.5 0 0 1 2.7 1 2.08 2.08 0 0 1-.1 2.2 2.08 2.08 0 0 1-2.1 .8h-1.2v2.4h-1.4zM143.8 187.1h.6a1.28 1.28 0 0 1 1.7 .9 1.22 1.22 0 0 1-1.6 .9h-.7zM147.8 186h1.5l1.6 2.5 1.4-2.5h1.6l-2.4 3.7v2.7h-1.3v-2.7z"/>
</g>
<g font-size="11.3" fill="#008080">
<text x="125.7" y="60.8">SECTION A-A</text>
<text x="123.3" y="104.4">B</text>
<text x="211.6" y="119">DETAIL B</text>
</g>
<g font-size="8.1">
<text x="233.8" y="173.7">4624645b)</text>
<text x="208.9" y="195.3">1/1</text>
<text x="228.1" y="195.3">2:1</text>
<text x="248.4" y="195.1">A4</text>
</g>
<g font-size="6.4" fill="#008080">
<text x="151.6" y="125.6">A</text>
<text x="23.2" y="188.1">A</text>
</g>
<g font-size="5.6" fill="#008080">
<text x="70.5" y="14.9">8</text>
<text x="110.3" y="14.8" transform="rotate(-36 110.3 14.8)">8</text>
<text x="46.9" y="19.5" transform="rotate(20 46.9 19.5)">2</text>
<text x="119.2" y="20.4" transform="rotate(-13 119.2 20.4)">R 3,</text>
<text x="125.6" y="19" transform="rotate(-13 125.6 19)">6</text>
<text x="150.5" y="31.7" transform="rotate(-90 150.5 31.7)">4</text>
<text x="98.2" y="39" transform="rotate(-90 98.2 39)">2</text>
<text x="104.9" y="38.6" transform="rotate(-90 104.9 38.6)">1</text>
<text x="150.5" y="41.7" transform="rotate(-90 150.5 41.7)">6</text>
<text x="207.3" y="58.6" transform="rotate(-43 207.3 58.6)">159°</text>
<text x="253.8" y="60" transform="rotate(-26 253.8 60)">8</text>
<text x="247.5" y="63.1" transform="rotate(-26 247.5 63.1)">R 8,</text>
<text x="212.2" y="66.9" transform="rotate(-26 212.2 66.9)">1</text>
<text x="47.5" y="82.2" transform="rotate(-90 47.5 82.2)">8</text>
<text x="111.5" y="82.8" transform="rotate(-90 111.5 82.8)">7,2</text>
<text x="236.9" y="83.1" transform="rotate(-23 236.9 83.1)">47</text>
<text x="231.6" y="85.3" transform="rotate(-23 231.6 85.3)">L 1,</text>
<text x="231.9" y="90.8" transform="rotate(2 231.9 90.8)">1,</text>
<text x="234" y="90.9" transform="rotate(2 234 90.9)">11</text>
<text x="59.3" y="103.6" transform="rotate(23 59.3 103.6)">R 16,</text>
<text x="67.1" y="106.9" transform="rotate(23 67.1 106.9)">41</text>
<text x="41.8" y="124" transform="rotate(-17 41.8 124)">8</text>
<text x="119.3" y="126.8" transform="rotate(-90 119.3 126.8)">12</text>
<text x="49.2" y="139.8" transform="rotate(-90 49.2 139.8)">1,8</text>
</g>
<text font-size="5.6" x="241.7" y="76.2">R 27,4 (Solid Edge issue)</text>
<g font-size="5.4" fill="#008080">
<text x="38.6" y="16.4" transform="rotate(20 38.6 16.4)">O 6,</text>
<text x="103.2" y="20" transform="rotate(-36 103.2 20)">O 4,</text>
<text x="31.3" y="127.3" transform="rotate(-17 31.3 127.3)">O 28,</text>
</g>
<g font-size="4.8">
<text x="146.6" y="184.8">TOLERANCE</text>
<text x="211.6" y="182.5">PAGE</text>
<text x="230.2" y="182.5">SCALE</text>
<text x="250.3" y="182.5">SIZE</text>
<text x="266.8" y="182.5">PROJECTION</text>
<text x="150.2" y="195.8">UNITS</text>
</g>
<g font-size="4.1">
<text x="152.5" y="155.1">Jon Castillo</text>
<text x="180.6" y="158.2">Jesús Carrasco</text>
<text x="150.5" y="164.5">Marcos Cerezo</text>
<text x="179.3" y="172.6">Andrés Velázquez</text>
<text x="150.2" y="174.1">Marcos Briones</text>
<text x="165.8" y="182.4">+/-0.001 and 0.5º for holes and</text>
<text x="181" y="186.6">shafts</text>
<text x="166.1" y="193.5">Measurements in mm, angles in</text>
<text x="180" y="197.6">degrees</text>
</g>
</svg>
